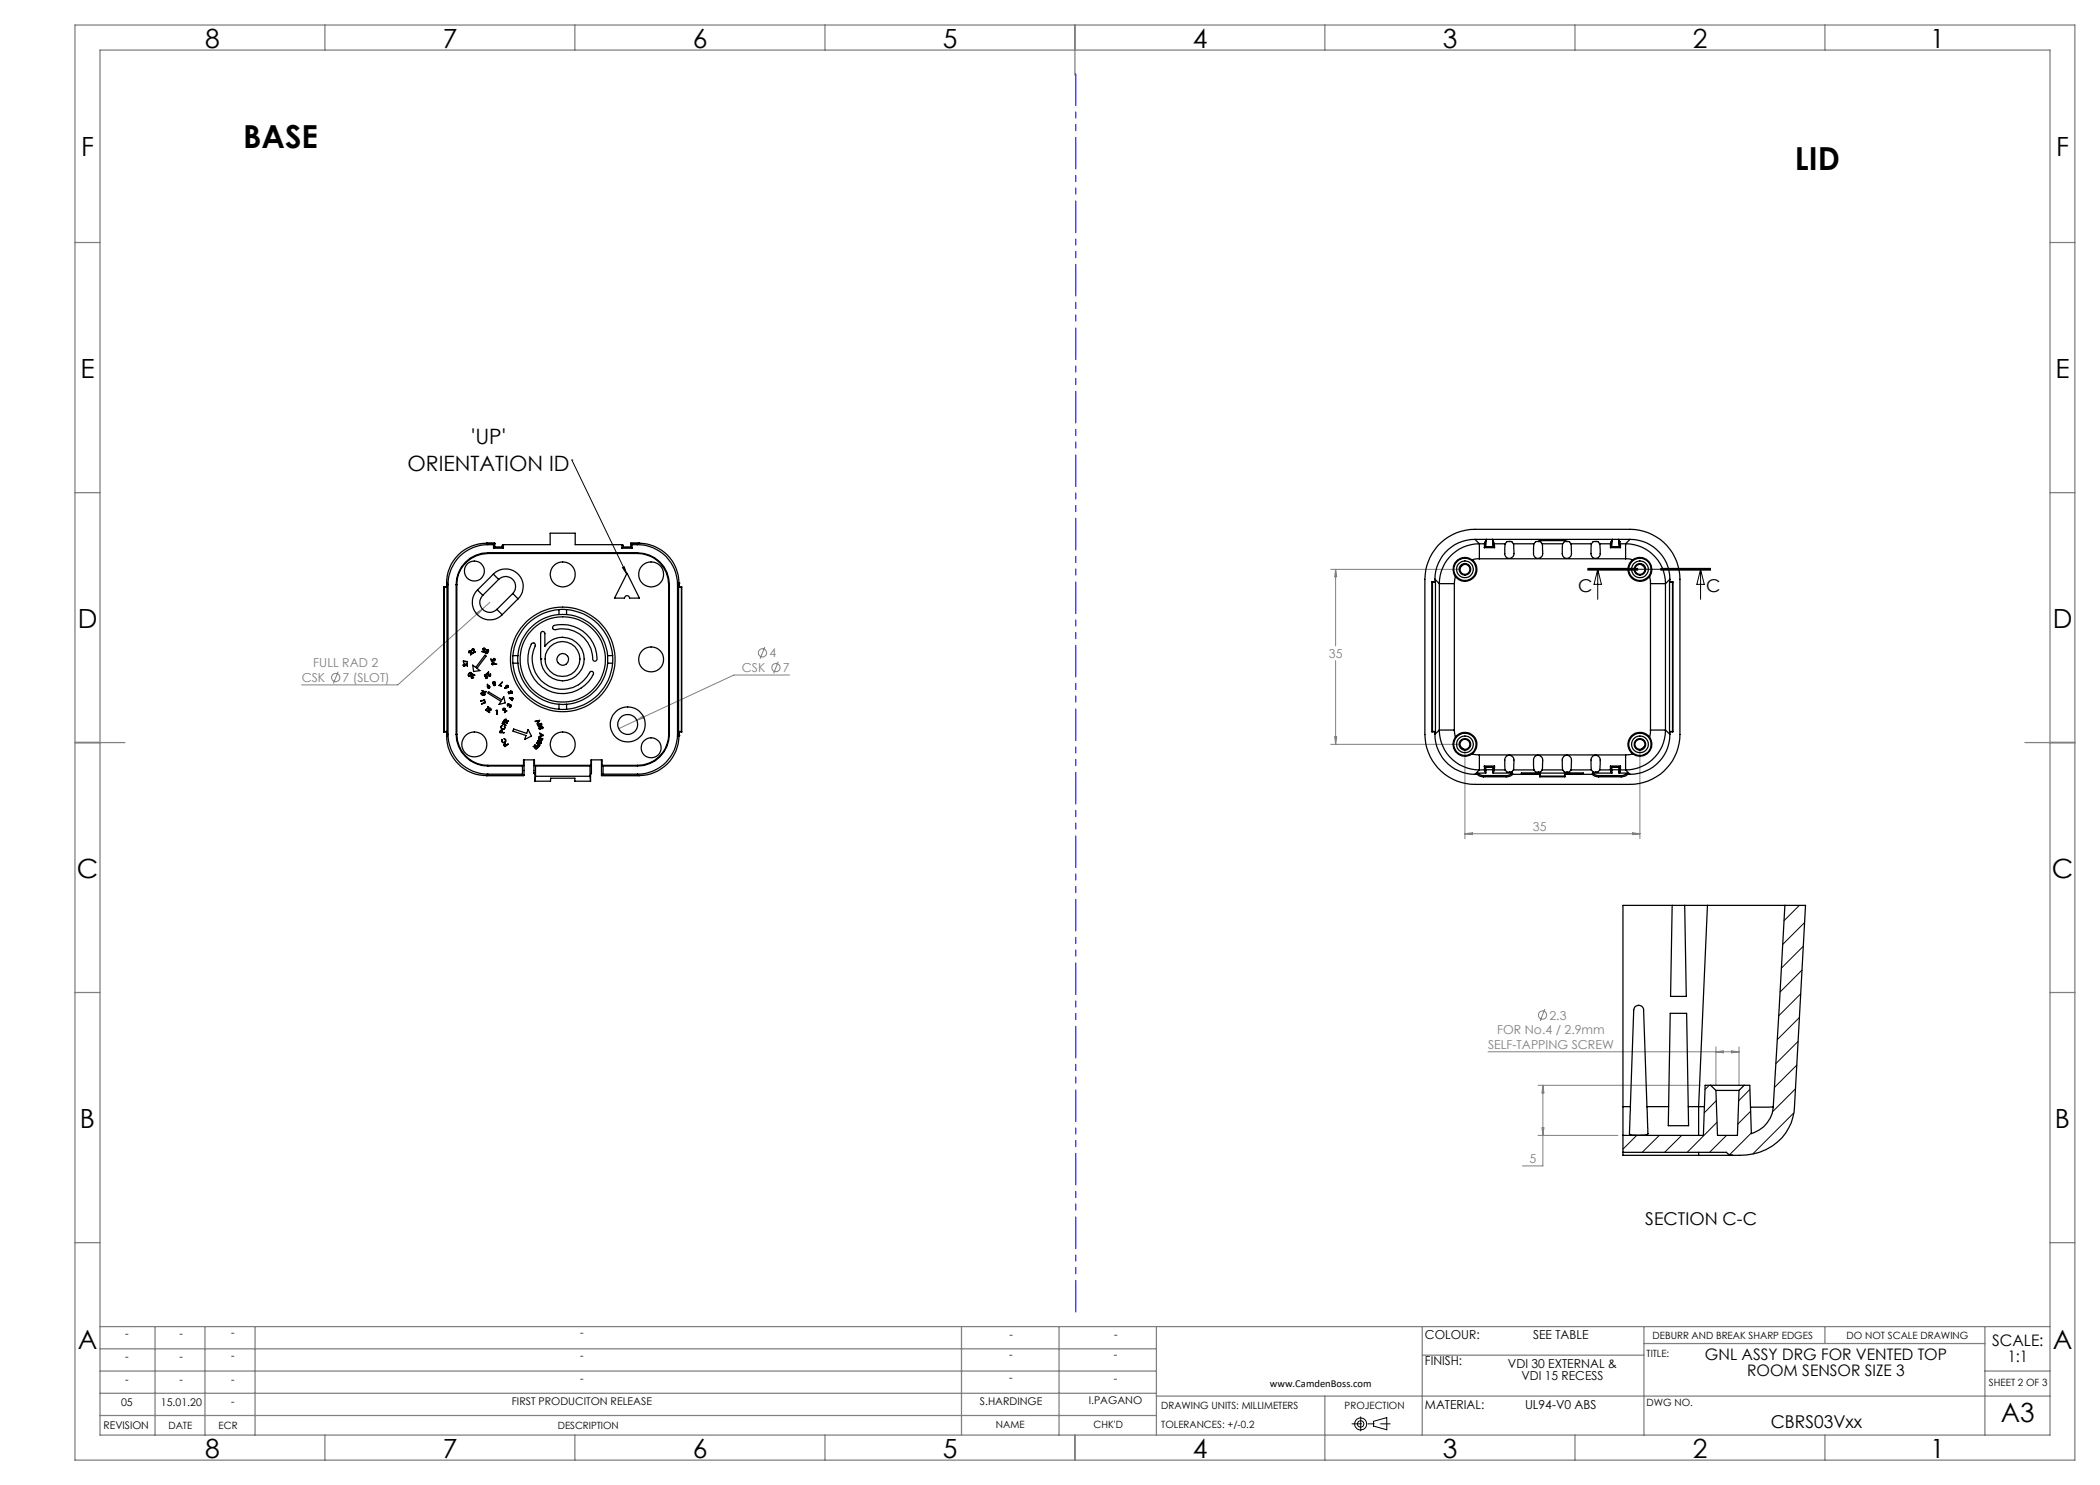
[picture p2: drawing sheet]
<svg xmlns="http://www.w3.org/2000/svg" width="420mm" height="297mm" viewBox="0 0 420 297" stroke-linecap="round" stroke-linejoin="round" font-family="sans-serif">
<g fill="none" stroke="#000" stroke-width=".2">
<path d="M114.4 92h.1M114.4 92l10.9 22.8M124.5 113.5l.3-.2 .5 1.5zM317.6 114h10zM317.6 113.9h10M317.6 113.7h10M319.5 113.9l.8 3h-1.5zM319.5 113.9v6M332.1 113.9h10M332.1 113.7h10M332.1 114h10M340.1 113.9v6"/>
<path d="M340.1 113.9l.8 3h-1.5zM359.9 181.1l-3.1 3M360.2 198.8l-4.5 4.4M360.4 194l-4.4 4.4M360.6 189.3l-4.3 4.3M360.9 184.5l-4.3 4.4M341.8 217.1l-.8 .8M350 217.9l-2.3 2.3M359.1 217.8l-4.6 4.6M359.4 213l-4.5 4.5M359.6 208.3l-4.4 4.4M359.9 203.5l-4.4 4.4"/>
<path d="M327.3 227.1l-2.7 2.7M331.9 227.1l-3.5 3.4M336.3 227.1l-3.4 3.4M343.3 220.1l-2.4 2.5M343.4 224.5l-6 6M345.3 227.1l-3.4 3.4M350.1 222.2l-2.5 2.6M350.3 226.6l-4.4 4.3M358.7 222.6l-8.1 8.1M274.7 284.3l2.7-.8v2.5l-2.7-.8z"/>
<circle cx="272.1" cy="284.8" r="1.19"/>
<circle cx="272.1" cy="284.8" r=".64"/>
</g>
<path d="M270.4 284.8h7.6" fill="none" stroke="#000" stroke-width=".2" stroke-dasharray="15.2 1.3 1.3 1.3" stroke-dashoffset="13.3"/>
<path d="M272.1 283.4v2.8" fill="none" stroke="#000" stroke-width=".2" stroke-dasharray="15.2 1.3 1.3 1.3"/>
<g fill="none" stroke="#808080" stroke-width=".25">
<path d="M15 5h400v287h-400zM20 10h390v277h-390zM65 5v5M115 5v5M165 5v5M215 5v10M265 5v5M315 5v5M365 5v5M15 48.5h5M410 48.5h5M15 98.5h5"/>
<path d="M410 98.5h5M15 148.5h10M405 148.5h10M15 198.5h5M410 198.5h5M15 248.5h5M410 248.5h5M20 274.2h211.3M20 265.3h390M20 278.7h211.3M20 269.8h211.3M31 265.3v21.7"/>
<path d="M41 265.3v21.7M51 265.3v21.7M192.3 265.3v21.7M211.8 265.3v21.7M231.3 265.3v21.7M231.3 279.2h178.7M265 279.2v12.8M284.4 271h44.4M284.4 265.3v21.7M328.8 265.3v21.7M328.8 268.7h68.2M365 265.3v3.4"/>
<path d="M397 274.2h13M397 265.3v21.7M20 283.1h211.3M65 287v5M115 287v5M165 287v5M215 287v5M315 287v5M365 287v5"/>
</g>
<path d="M215 5v5M15 148.5h5M410 148.5h5M215 287v5" fill="none" stroke="#808080" stroke-width=".35"/>
<g fill="none" stroke="#808080" stroke-width=".2">
<path d="M266.1 113.9h25.9M267.1 113.9v15.3M267.1 113.9l.2 1.5h-.4zM67.6 134.3l-.9 2.4M95.2 122.7l1.3-.9-1 1.1zM96.5 121.8l-16.9 15.2h-19.3M98 120.5l-1.5 1.3M153 129.4l-1 2.4M155.6 132.3l-.9 2.4M157.9 135h-11.1l-19.4 9M267.1 132.1v16.8M127.4 144l-3.6 1.7"/>
<path d="M127.4 144l1.2-.8 .2 .4zM266.1 148.9h25.9M266.9 147.4h.4l-.2 1.5zM293 149.9v17.8M328 149.9v17.8M293 166.8h35M293 166.8l1.5-.3v.4zM326.5 166.5l1.5 .3-1.5 .1zM297.6 210.4h50.2M307.6 217.1h32.4M308.6 217.1v16.1h-4.1M308.6 217.1l.2 1.5h-.4z"/>
<path d="M309 201.8l-1 2.4M343.2 209.4v7.7M343.2 210.4l1.5-.2v.4zM346.3 210.2l1.5 .2-1.5 .2zM347.8 209.4v7.7M307.6 227.1h16M308.4 225.6h.4l-.2 1.5z"/>
<circle cx="67.2" cy="135.5" r=".83"/>
<circle cx="152.5" cy="130.6" r=".82"/>
<circle cx="155.2" cy="133.5" r=".83"/>
<circle cx="308.5" cy="203" r=".83"/>
</g>
<path d="M342.1 113.9h-24.5" fill="none" stroke="#000" stroke-width=".2" stroke-dasharray="6.3 1.3 1.3 1.3" stroke-dashoffset="1.1"/>
<path d="M215.2 14.7v247.7" fill="none" stroke="#00f" stroke-width=".2" stroke-dasharray="6.3 1.3 1.3 1.3 1.3 1.3"/>
<path d="M124.5 113.5l.3-.2 .5 1.5z" fill="#000"/>
<g fill="none" stroke="#000" stroke-width=".25">
<path d="M88.8 117.4v.1M88.8 117.4v29M88.8 117.4h.5M88.8 117.5v28.8M88.8 117.5h.6M89.3 116.6h.1M89.3 116.6v.8M89.3 116.6l.3 .3M89.3 117.4l.1 .1M89.4 117.5v28.8M89.6 116.9v30M91.2 116.9h.2"/>
<path d="M91.2 116.9v30M91.4 116.9v30M95.5 118a3.5 3.5 0 0 0 0 4.9 3.5 3.5 0 0 0 4.9 0M95.5 118l1.1 1.1M96.6 119.1a2 2 0 0 0 0 2.8 2 2 0 0 0 2.8 0M97.3 108.7a7.9 7.9 0 0 0-8 7.9M97.3 108.7h.1M97.3 108.7h1.7M97.3 108.7l.3 .2M97.6 110.7a6.2 6.2 0 0 0-6.2 6.2M97.6 110.6a6.4 6.4 0 0 0-6.4 6.3M97.6 108.9a7.9 7.9 0 0 0-8 8"/>
<path d="M97.6 110.6v.1M97.6 110.7h29.9M97.6 110.6h29.9M97.6 108.9h1.1M98.7 114.8a3.5 3.5 0 0 1 4.9 0 3.5 3.5 0 0 1 0 5M98.7 114.8l-3.2 3.2M98.7 114.8l1 1.1M98.7 109.6h2M98.7 108.9v.7M99 108.7v.7M99 108.7l-.3 .2M99 109.4h1.4"/>
<path d="M99 109.4l-.3 .2M99.7 115.9a2 2 0 0 1 2.9 0 2 2 0 0 1 0 2.8M99.7 115.9l-3.1 3.2M100.4 109.4l.3 .2M100.7 108.9l-.3 .1v.4M100.7 108.9v.7M100.7 108.9h9.3v-2.3h5v2.3h9.4M102.6 118.7l1 1.1M102.6 118.7l-3.2 3.2M103.6 119.8l-3.2 3.1M124.4 108.9l.2 .1v.4M124.4 108.9v.7"/>
<path d="M124.4 109.6h2M124.6 109.4l-.2 .2M124.6 109.4h1.6M125.4 114.6l2.5 5h-2a.51 .51 0 0 0-.5-.5 .51 .51 0 0 0-.5 .5h-2zM126.2 108.7v.7M126.2 108.7h1.6M126.2 109.4l.2 .2M126.2 108.7l.2 .2M126.4 108.9h1.1M126.4 108.9v.7M127.5 110.7a6.2 6.2 0 0 1 6.2 6.2M127.5 110.6a6.4 6.4 0 0 1 6.4 6.3"/>
<path d="M127.5 108.9a8 8 0 0 1 8 8M127.5 110.6v.1M127.8 108.7a7.9 7.9 0 0 1 8 7.9M127.8 108.7h.1M127.8 108.7l-.3 .2M133.7 116.9h.2M133.7 116.9v30M133.9 116.9v30M135.5 116.9v30M135.7 117.5v28.8M135.7 117.5h.6M135.8 116.6h.1"/>
<path d="M135.8 116.6v.8M135.8 116.6l-.3 .3M135.8 117.4l-.1 .1M135.8 117.4h.5M136.3 117.5v28.8M136.3 117.4v.1M136.3 117.4v29M286.4 116.4h.6M286.4 116.4v30M286.4 116.4h.1M286.5 116.4h.6M286.5 116.4v29.9"/>
<path d="M287 115.8v.6M287 116.4h.1M287 115.8l.9 .9M287.1 116.4v29.9M287.6 109.1a10.2 10.2 0 0 1 7.4-3.2h31a10 10 0 0 1 10 9.9v31.1a10 10 0 0 1-10 10h-31a10 10 0 0 1-10-10v-31.1a10.5 10.5 0 0 1 2.6-6.7zM287.9 116.7h3M287.9 116.7v29.3M290.9 116.7v29.3M291.1 115.3l-.2 1.4M292.6 112.9a1 1 0 0 1 1.4 .8 1 1 0 0 1-1.1 1.1 1 1 0 0 1-.8-1.3M292.6 112.9l-.5 .6M294.4 112a2.39 2.39 0 0 0-3.1 .2 2.39 2.39 0 0 0-.2 3.1"/>
<path d="M294.4 112a2.39 2.39 0 0 1 .3 3.6 2.39 2.39 0 0 1-3.6-.3M295 107.9a8 8 0 0 0-8 7.9M295 107.9h31M295 107.9l.9 .9M295.9 108.8a8 8 0 0 0-8 7.9M295.9 108.8v3M295.9 111.8l-1.5 .2M295.9 108.8h1M295.9 111.8h29.2M296.9 109.5h2M296.9 108.8v.7M297.1 108.3h.1"/>
<path d="M297.1 108.3l-.2 .5M297.1 108.3v1.1M297.1 109.4h1.6M297.1 109.4l-.2 .1M297.1 109.3h1.6M297.3 107.9l-.2 1.4v-1zM298.5 107.9l.2 .4v1zM298.7 108.3h.1M298.7 108.3l.2 .5M298.7 108.3v1.1M298.7 109.4l.2 .1M298.9 108.8v.7"/>
<path d="M298.9 108.8h2.1M301 108.8v1.5a1 1 0 0 0 .9 1.4 1 1 0 0 0 .9-1.4l-.1-1.5M301.9 108.3h.5l.3 .5M301.9 108.3h.1M301.9 108.3h-.5l-.4 .5M302.7 108.8h4.1M306.8 108.8l-.1 1.5a1 1 0 0 0 .9 1.4 1 1 0 0 0 .9-1.4l-.1-1.5M307.6 108.3h.5l.3 .5M307.6 108.3h.1M307.6 108.3h-.5l-.3 .5M307.9 108.1h5.2zM308.4 108.8h4.1"/>
<path d="M312.5 108.8v1.5a1 1 0 0 0 .9 1.4 1 1 0 0 0 .9-1.4l-.1-1.5M313.4 108.3h.5l.3 .5M313.4 108.3h.1M313.4 108.3h-.5l-.4 .5M314.2 108.8h4.1M318.3 108.8l-.1 1.5a1 1 0 0 0 .9 1.4 1 1 0 0 0 .9-1.4l-.1-1.5M319.1 108.3h.5l.3 .5M319.1 108.3h.1M319.1 108.3h-.5l-.3 .5M319.9 108.8h2.2M322.1 109.5h2M322.1 108.8v.7"/>
<path d="M322.3 108.3h.1M322.3 108.3l-.2 .5M322.3 109.4h1.6M322.3 108.3v1.1M322.3 109.4l-.2 .1M322.3 109.3h1.6l-.2-1.4 .2 .4v1.1M322.5 107.9l-.2 1.4v-1zM323.9 108.3h.1M323.9 108.3l.2 .5M323.9 109.4l.2 .1M324.1 108.8v.7M324.1 108.8h1"/>
<path d="M325.1 108.8a8 8 0 0 1 8 7.9M325.1 111.8l1.4 .2M325.1 108.8v3M326 107.9a8 8 0 0 1 8 7.9M326 107.9l-.9 .9M326.5 112a2.41 2.41 0 0 1 3.2 .2 2.41 2.41 0 0 1 .2 3.1M326.5 112a2.4 2.4 0 0 0-.2 3.6 2.4 2.4 0 0 0 3.6-.3M328.4 112.9a1.01 1.01 0 0 0-1.4 .8 1.01 1.01 0 0 0 1.1 1.2 1.01 1.01 0 0 0 .8-1.4M328.4 112.9l.5 .6M329.9 115.3l.2 1.4M330.1 116.7h3M330.1 116.7v29.3"/>
<path d="M333.1 116.7v29.3M333.9 116.4h.6M333.9 116.4v29.9M334 115.8v.6M334 116.4h.6M334 115.8l-.9 .9M334 116.4h-.1M334.5 116.4v29.9M334.6 116.4v30M334.6 116.4h-.1M92.7 132.2l.8 .1h-.8v.1zM92.7 132.9l.2-.1 .5 .3v-.4l.1 .5-.5-.3a.18 .18 0 0 0-.3 .1 .18 .18 0 0 0 .2 .2l-.3-.1z"/>
<path d="M93.8 134.7l.3-.2 .2 .3-.1 .2-.4 .2-.2-.2zM93.8 130.2h.4v.6l.3-.1-.4 .3 .1-.6a.17 .17 0 0 0-.3-.1 .17 .17 0 0 0 0 .2zM93.9 134.7l.3-.1a.39 .39 0 0 1-.4 .5zM94.4 129.8a.28 .28 0 0 1 .4 0 .28 .28 0 0 1 0 .4l-.1 .3 .4-.1-.5 .2 .2-.7a.22 .22 0 0 0-.3 0 .22 .22 0 0 0-.1 .2zM94.5 134.8l.5 .2-.6 .3a.18 .18 0 0 0 0 .3 .18 .18 0 0 0 .3-.1 .22 .22 0 0 1-.4 .1 .22 .22 0 0 1 .1-.4l.4-.2zM94.5 133l.6 .5 1.8-2.4a.15 .15 0 0 1 .3 0 .15 .15 0 0 1 0 .2l-1.8 2.4 .6 .4-1.3 .2zM96.2 138.6l.2-.1 .5 .1v.4a.52 .52 0 0 1-.7-.3zM96.3 138.6l.6 .1v.2a.4 .4 0 0 1-.6-.2zM96.4 138.1l.8 .3-.1 .1zM96.7 129.6a.25 .25 0 0 1 .3 .1 .25 .25 0 0 1-.1 .4l-.3 .2 .3 .2-.5-.2 .6-.4a.22 .22 0 0 0-.2-.2 .22 .22 0 0 0-.2 .1zM96.9 135l.3-.1 .1 .1a.19 .19 0 0 0-.3 0 .19 .19 0 0 0 .1 .3 .19 .19 0 0 0 .2-.1l.2 .4-.3 .1 .2-.2-.1-.2a.27 .27 0 0 1-.3 0 .27 .27 0 0 1-.1-.3zM97.3 130a.22 .22 0 0 1 .4 0 .22 .22 0 0 1-.2 .3 .24 .24 0 0 1-.2 .4 .24 .24 0 0 1-.2-.4v.1a.2 .2 0 0 0 .1 .2 .2 .2 0 0 0 .3 0l-.1-.3 .2-.2z"/>
<path d="M97.3 134.7l.4-.3v.6a.21 .21 0 0 0 .3 .1 .21 .21 0 0 0 .1-.3 .26 .26 0 0 1 0 .3 .26 .26 0 0 1-.4 .1 .26 .26 0 0 1-.1-.4v-.3zM97.5 136.9l.1 .4a.24 .24 0 0 1 .4 0 .24 .24 0 0 1-.2 .4 .24 .24 0 0 1-.3-.3zM97.6 138.5l.2-.1 2.6 1.6 .4-.7 .2 1.3-1.2 .3 .4-.6-2.6-1.6zM98.2 131.8l.5 .3a.18 .18 0 0 0 .3-.2 .17 .17 0 0 0-.3-.1 .24 .24 0 0 1 .3 .1 .24 .24 0 0 1-.1 .3 .24 .24 0 0 1-.3-.1l-.3-.1v.3zM98.5 132.4l.7 .4-.7 .2-.1-.1 .1-.1zM98.6 132.5l.3 .2h-.3zM98.6 136.4h.4v.3a.21 .21 0 0 1 .1 .3 .21 .21 0 0 1-.3 .1l-.1-.3-.2-.3zM99.2 132.8h.1M99.4 121.9l1 1M100.4 136.4l-.5 .7 .4 .1-.5-.1zM101.2 137.1a.24 .24 0 0 1 .4 0 .24 .24 0 0 1-.1 .4l-.5 .2 .3-.2-.1-.2zM101.6 138.4l.2 .3 .2-.1a.26 .26 0 0 1 .1-.3 .26 .26 0 0 1 .3 0 .26 .26 0 0 1 0 .4l-.1-.1a.2 .2 0 0 0 0-.3 .2 .2 0 0 0-.3 .1 .2 .2 0 0 0 .1 .3h-.4z"/>
<path d="M101.9 139.6h.1M101.9 139.6l.5 .1v-.1l.3 .2-.2-.1-.1 .4zM102.1 139.7h.3v.3zM102.6 132.6a10 10 0 0 0 9.2 9.2M102.6 131.1v1.5M102.6 131.1h1M102.6 132.6h1M103.6 132.6a8.9 8.9 0 0 0 8.2 8.3M103.6 131.1v1.5M106.3 128.7a.42 .42 0 0 1 .6-.1 .42 .42 0 0 1 .1 .6 6.1 6.1 0 0 0 3 8.1 6.1 6.1 0 0 0 8.1-3h.4l.2 .4a6.9 6.9 0 0 1-9.2 3.3 6.9 6.9 0 0 1-3.2-9.3zM108.2 131.8h.1M108.2 126.4l.3-.1 .4 .2 .1 2.8a4.4 4.4 0 0 1 7 0 4.4 4.4 0 0 1-2.3 6.7 4.4 4.4 0 0 1-5.6-4.3v-5z"/>
<path d="M110.7 125.2a6.8 6.8 0 0 1 8.7 6.8 .52 .52 0 0 1-.7 .1 .52 .52 0 0 1-.2-.7 6.1 6.1 0 0 0-7.6-5.5 .42 .42 0 0 1-.4-.2 .42 .42 0 0 1 .2-.5zM111.8 122.9a9 9 0 0 0-8.2 8.2M111.8 122.9h1.5M111.8 121.9h1.5M111.8 121.9a10 10 0 0 0-9.2 9.2M111.8 121.9v1M113.3 122.9a9.1 9.1 0 0 1 8.2 8.2M113.3 121.9a10 10 0 0 1 9.2 9.2M113.3 121.9v1M121.5 132.6a9 9 0 0 1-8.2 8.3M121.5 131.1v1.5M121.5 131.1h1"/>
<path d="M121.5 132.6h1M122.5 132.6a10 10 0 0 1-9.2 9.2M122.5 131.1v1.5M88.8 146.4h.5M88.8 146.3h.6M88.8 146.3v.1M89.3 147.1a7.9 7.9 0 0 0 8 8M89.3 147.1h.1M89.4 146.3l-.1 .8M89.6 146.9a7.9 7.9 0 0 0 8 7.9M89.6 146.9l-.3 .2M91.2 146.9a6.4 6.4 0 0 0 6.4 6.3"/>
<path d="M91.2 146.9h.2M91.4 146.9a6.2 6.2 0 0 0 6.2 6.2M96.2 140.2l.7-.2-.1-.1 .1 .2zM96.3 140.8l.7-.3-.1-.1 .2 .1zM97.3 155.1h.1M97.3 155.1h7.5M97.5 141.4l.3 .1-.6 .6 .4-.6zM97.6 153.1v.1M97.6 153.1h7.1M97.6 153.2h6.9M97.6 154.8h6.9M97.6 154.8l-.3 .3"/>
<path d="M97.8 141.7a.24 .24 0 0 1 .4 0 .24 .24 0 0 1-.1 .4l-.5 .1 .3 .3-.5-.3 .6-.1a.18 .18 0 0 0 .1-.3 .18 .18 0 0 0-.3 0zM99.3 142.1h.1v.7zM100.1 146.2h.3v.3h-.3zM100.1 146.1l.2-.1 .1 .4 .4 .2-.8-.1zM100.3 145.2l.2-.1a.36 .36 0 0 0-.1 .6 .36 .36 0 0 0 .5-.3v-.2a.41 .41 0 0 1-.1 .6 .41 .41 0 0 1-.6-.1 .41 .41 0 0 1 .1-.5zM100.4 147.9a.39 .39 0 0 0 .2 .6 .39 .39 0 0 0 .5-.4l-.3-.3a.42 .42 0 0 1 .3 .5 .42 .42 0 0 1-.6 .2 .42 .42 0 0 1-.1-.6zM100.4 146.4v.1M100.6 144.4l-.1 .3 .3 .1 .2-.2-.2 .2 .3 .3-.7-.4zM100.7 141.7h.3v.6l.4-.1-.5 .3 .1-.6a.18 .18 0 0 0-.2-.2 .18 .18 0 0 0-.1 .3h-.1zM100.9 148.9l.1-.1 .2 .3-.2 .1zM100.9 148.8h.2l.2 .2 .3-.1-.6 .4-.2-.3zM100.9 144a.23 .23 0 0 1 .3-.2 .23 .23 0 0 1 0 .4h.5l-.6 .1 .3 .3-.6-.5z"/>
<path d="M101 144h.2l-.1 .3-.2-.2zM101.5 140.8h.2l.2 .1a.26 .26 0 0 1 .4 .3 .27 .27 0 0 1-.5 .2h.1a.19 .19 0 0 0 .3-.2 .19 .19 0 0 0-.1-.2 .19 .19 0 0 0-.3 .1l-.1-.3-.2 .4zM102.7 145.8l2.6 .9 .3-.8 .7 1.3-1.3 .7 .2-.8-2.6-.9zM104.5 153.2v1.6M104.5 154.8l.3 .3M104.7 153.1l-.2 .1M104.7 153.1v-1.1h2.2v1.1M104.8 152v3.1M106.7 149.3h.5l-.2-.3 .6 .5a.26 .26 0 0 1-.4 .3 .26 .26 0 0 1-.1-.4zM106.8 152v2.6l.2 .2v1.4M106.9 153.1h11.3M106.9 153.1l.2 .1"/>
<path d="M107 156.2h3.1v-.6h4.9v.6h3.1M107 144.2l.9-.1-.4 .7 .1-.3-.2-.3zM107.1 153.2h10.9M107.1 155.3h10.9M107.1 153.2v2.1M107.1 155.3l-.1 .9M107.2 149.4l.3 .1-.3 .2-.1-.1zM107.4 148.6l.6 .4-.3 .4 .2-.4-.2-.1-.3 .2 .2-.3zM107.5 144.2h.3l-.2 .3zM107.5 148.2l.3-.1-.2 .2 .2 .1a.23 .23 0 0 1 .4-.1 .23 .23 0 0 1 0 .4h-.2l.2-.2-.2-.1a.29 .29 0 0 1-.3 .1 .29 .29 0 0 1-.2-.2zM107.5 145l.8-.3 .1 .3-.3 .1a.24 .24 0 0 1-.2 .2 .24 .24 0 0 1-.3-.1zM107.6 145l.3-.1a.19 .19 0 0 1 .1 .2 .19 .19 0 0 1-.2 .1z"/>
<path d="M107.8 147.5l.7 .2-.1 .3h-.6zM107.8 147.6l.4 .1a.18 .18 0 0 1-.2 .2 .18 .18 0 0 1-.2-.1zM107.9 145.4v.3l.1 .1 .2-.1a.21 .21 0 0 1 .2-.3 .21 .21 0 0 1 .1 .3v-.2l-.2-.1-.1 .4a.22 .22 0 0 1-.3 0 .22 .22 0 0 1-.1-.2zM107.9 146.6l.8 .5-.9 .3 .3-.2 .1-.3zM108 144.8h.2l.1 .2h-.2zM108.2 147.7l.2 .1v.2h-.2zM108.2 146.9l.3 .2-.3 .1zM111.8 140.9h1.5M111.8 141.8h1.5M111.8 140.9v.9M113.3 140.9v.9M118 153.2v2.1"/>
<path d="M118 155.3l.1 .9M118.2 153.1l-.2 .1M118.2 153.1v-1.1h2.2v1.1M118.3 152v2.7l-.2 .1v1.4M120.3 152v3.1M120.3 155.1h7.5M120.4 153.1h7.1M120.4 153.1l.2 .1M120.6 153.2h6.9M120.6 154.8h6.9M120.6 153.2v1.6M120.6 154.8l-.3 .3"/>
<path d="M127.5 153.1v.1M127.5 154.8l.3 .3M127.8 155.1h.1M133.7 146.9a6.2 6.2 0 0 1-6.2 6.2M133.7 146.9h.2M133.9 146.9a6.4 6.4 0 0 1-6.4 6.3M135.5 146.9a7.9 7.9 0 0 1-8 7.9M135.5 146.9l.3 .2M135.7 146.3l.1 .8M135.7 146.3h.6M135.8 147.1a7.9 7.9 0 0 1-8 8M135.8 147.1h.1"/>
<path d="M135.8 146.4h.5M136.3 146.3v.1M286.4 146.4h.6M286.5 146.3h.6M286.5 146.3l-.1 .1M287 146.9a8 8 0 0 0 8 8M287 146.4v.5M287.1 146.3l-.1 .1M287.9 146a8 8 0 0 0 8 8M287.9 146h3M287.9 146l-.9 .9M290.9 146l.2 1.4"/>
<path d="M291.1 147.4a2.39 2.39 0 0 0 .2 3.2 2.39 2.39 0 0 0 3.1 .2M291.1 147.4a2.39 2.39 0 0 1 3.6-.2 2.39 2.39 0 0 1-.3 3.6M292.1 149.2a.99 .99 0 0 1 .8-1.3 .99 .99 0 0 1 1.1 1.1 .99 .99 0 0 1-1.4 .8M292.1 149.2l.5 .6M294.4 150.8l1.5 .2M295 154.9h.4M295.4 154.9a1.69 1.69 0 0 0 1.3 .5M295.5 154.6l-.1 .3M295.5 154.6l.7 .4 .5 .1M295.5 154.6h1.6M295.9 151v3M295.9 154h1"/>
<path d="M295.9 154l-.9 .9M295.9 151h29.2M296.7 155.1h4.5M296.7 155.4h4.5M296.7 155.1v.3M296.9 153.2v.8M296.9 153.2h2M296.9 153.2l.2 .2M296.9 154l.2 .4M297.1 154.4h.1M297.1 153.4h1.6M297.1 153.4v1"/>
<path d="M297.1 153.9v-.5v1.2M297.1 153.9h1.5l.1-.5-.1 1.2M297.1 153.9v.7M298.6 154.6h3.9M298.7 154.4h.1M298.7 154.5l-.1 .1M298.7 153.4v1M298.9 154h2.1M298.9 154l-.2 .4M298.9 153.2v.8M298.9 153.2l-.2 .2M301 154l.4 .4h.5"/>
<path d="M301 154v-1.5a1 1 0 0 1 .9-1.4 1 1 0 0 1 .9 1.4l-.1 1.5M301.2 155.1v.3M301.9 154.4h.1M302.5 154.6l.1 .3M302.5 154.6l-.8 .4-.5 .1M302.6 154.9l-.7 .4-.7 .1M302.6 154.9h5.4M302.7 154l-.3 .4h-.5M302.7 154h4.1M306.8 154l.3 .4h.5M306.8 154l-.1-1.5a1 1 0 0 1 .9-1.4 1 1 0 0 1 .9 1.4l-.1 1.5M307.6 154.4h.1"/>
<path d="M308 155.4h5M308 154.9v.5M308 154.7l-3.7-.1h12.4l-3.8 .1M308 154.7v.2M308 154.7v.5M308 155.2v.2M308 155.2h4.9M308.4 154l-.3 .4h-.5M308.4 154h4.1M312.5 154l.4 .4h.5M312.5 154v-1.5a1 1 0 0 1 .9-1.4 1 1 0 0 1 .9 1.4l-.1 1.5M312.9 155.2l.1 .2"/>
<path d="M312.9 154.7v.5M312.9 154.7l.1 .2M313 154.9h5.4M313 154.9v.5M313.4 154.4h.1M314.2 154l-.3 .4h-.5M314.2 154h4.1M318.3 154l.3 .4h.5M318.3 154l-.1-1.5a1 1 0 0 1 .9-1.4 1 1 0 0 1 .9 1.4l-.1 1.5M318.4 154.9a1.69 1.69 0 0 0 1.3 .5M318.5 154.6l-.1 .3M318.5 154.6l.7 .4 .5 .1"/>
<path d="M318.5 154.6h3.9M319.1 154.4h.1M319.7 155.1h4.5M319.7 155.4h4.5M319.7 155.1v.3M319.9 154l-.3 .4h-.5M319.9 154h2.2M322.1 153.2v.8M322.1 153.2h2M322.1 153.2l.2 .2M322.1 154l.2 .4M322.3 154.4h.1"/>
<path d="M322.3 153.4h1.6M322.3 153.4v1M322.4 153.9l-.1-.5 .1 1.2M322.4 153.9h1.4M322.4 153.9v.7M323.8 154.6h1.7M323.8 153.9v.7M323.9 154.4h.1M323.9 153.4l-.1 1.2M323.9 153.4l-.1 .5M324.1 154h1M324.1 154l-.2 .4"/>
<path d="M324.1 153.2v.8M324.1 153.2l-.2 .2M324.2 155.1v.3M325.1 151v3M325.1 154l.9 .9M325.5 154.6l.1 .3M325.5 154.6l-.8 .4-.5 .1M325.6 154.9l-.7 .4-.7 .1M325.6 154.9h.4M326.5 150.8l-1.4 .2M328.9 149.2a1 1 0 0 0-.8-1.3 1 1 0 0 0-1.1 1.1 1 1 0 0 0 1.4 .8M328.9 149.2l-.5 .6"/>
<path d="M329.9 147.4a2.41 2.41 0 0 1-.2 3.1 2.41 2.41 0 0 1-3.2 .3M329.9 147.4a2.4 2.4 0 0 0-3.6-.2 2.4 2.4 0 0 0 .2 3.6M330.1 146l-.2 1.4M330.1 146h3M333.1 146a8 8 0 0 1-8 8M333.1 146l.9 .9M333.9 146.3h.6M333.9 146.3l.1 .1M334 146.9a8 8 0 0 1-8 8M334 146.4v.5M334 146.4h.6M334.5 146.3l.1 .1"/>
<path d="M334.4 181.1l-.3 18.2h3.2l-.4-18.2M341.5 181.1h15.5M341.5 181.1h-16.9v40.2M341.5 181.1l-1.8 40.2M357 181.1l-2.4 40.3M357 181.1h4.1l-2.2 40.5a10.1 10.1 0 0 1-9.6 9.4l-2.8 .1M327.7 201.1a.96 .96 0 0 0-1 .9l-.6 19.3M327.7 201.1h.1M327.8 201.1a.9 .9 0 0 1 .9 .9l.7 19.3M334 202.7h3.3l.4 22.4h-4zM342.1 217.1h6.7M342.1 217.1h-1.1l-.3 10h-16.1"/>
<path d="M342.1 217.1l1.1 1M343.2 218.1h4.6M343.2 218.1l.3 9h4l.3-9M348.8 217.1h1.2l.3 9.6a6.1 6.1 0 0 0 4.3-5.3M348.8 217.1l-1 1M324.6 230.5h20.7l.2 .2 1 .4M324.6 230.5v.6h15.1M324.6 221.3v5.8M324.6 227.1v3.4M324.6 221.3h1.5M326.1 221.3l-.2 4.9a.64 .64 0 0 0 .2 .8h2.1a1.26 1.26 0 0 0 1.4-.3l-.2-5.4M329.4 221.3h4.3"/>
<path d="M337.6 221.3h2.1M339.7 221.3v5.8M339.7 231.1h6.8M339.7 230.5v.6M339.7 221.3h1.2M354.6 221.4h-4.5"/>
<circle cx="94.9" cy="114.2" r="2"/>
<circle cx="112.6" cy="114.9" r="2.5"/>
<circle cx="130.2" cy="114.9" r="2.5"/>
<circle cx="293" cy="113.9" r="1.16"/>
<circle cx="293" cy="113.9" r="1.67"/>
<circle cx="293" cy="113.9" r="2.23"/>
<circle cx="328" cy="113.9" r="1.67"/>
<circle cx="328" cy="113.9" r="1.15"/>
<circle cx="328" cy="113.9" r="2.23"/>
<circle cx="97.7" cy="137.4" r=".16"/>
<circle cx="98.8" cy="136.6" r=".18"/>
<circle cx="98.9" cy="136.9" r=".14"/>
<circle cx="101.4" cy="137.3" r=".17"/>
<circle cx="112.5" cy="131.8" r="3.5"/>
<circle cx="112.5" cy="131.9" r="8.5"/>
<circle cx="112.5" cy="131.9" r="10.5"/>
<circle cx="112.6" cy="131.9" r="1.18"/>
<circle cx="130.2" cy="131.9" r="2.5"/>
<circle cx="94.9" cy="148.9" r="2.5"/>
<circle cx="112.6" cy="148.9" r="2.5"/>
<circle cx="125.5" cy="144.9" r="3.5"/>
<circle cx="125.5" cy="144.9" r="1.98"/>
<circle cx="130.2" cy="149.6" r="2"/>
<circle cx="293" cy="148.9" r="1.16"/>
<circle cx="293" cy="148.9" r="1.67"/>
<circle cx="293" cy="148.9" r="2.23"/>
<circle cx="328" cy="148.9" r="1.67"/>
<circle cx="328" cy="148.9" r="1.15"/>
<circle cx="328" cy="148.9" r="2.23"/>
</g>
<g font-size="6.3">
<text x="48.6" y="29.6">BASE</text>
<text x="359" y="34">LID</text>
</g>
<g font-size="5.3">
<text x="41" y="9.5">8</text>
<text x="88.5" y="9.5">7</text>
<text x="138.5" y="9.5">6</text>
<text x="188.5" y="9.5">5</text>
<text x="238.5" y="9.5">4</text>
<text x="288.5" y="9.5">3</text>
<text x="338.5" y="9.5">2</text>
<text x="386" y="9.5">1</text>
<text x="16.2" y="31.3">F</text>
<text x="411.2" y="31.3">F</text>
<text x="16.1" y="75.5">E</text>
<text x="411.1" y="75.5">E</text>
<text x="15.5" y="125.5">D</text>
<text x="410.5" y="125.5">D</text>
<text x="15.4" y="175.5">C</text>
<text x="410.4" y="175.5">C</text>
<text x="16" y="225.5">B</text>
<text x="411" y="225.5">B</text>
<text x="15.5" y="269.8">A</text>
<text x="410.5" y="269.8">A</text>
<text x="400.2" y="284.5">A3</text>
<text x="41" y="291.5">8</text>
<text x="88.5" y="291.5">7</text>
<text x="138.5" y="291.5">6</text>
<text x="188.5" y="291.5">5</text>
<text x="238.5" y="291.5">4</text>
<text x="288.5" y="291.5">3</text>
<text x="338.5" y="291.5">2</text>
<text x="386" y="291.5">1</text>
</g>
<g font-size="4.2">
<text x="94.2" y="88.9">'UP'</text>
<text x="81.5" y="94.1">ORIENTATION ID</text>
</g>
<g font-size="3.5">
<text x="315.6" y="118.4">C</text>
<text x="341.3" y="118.4">C</text>
<text x="329.1" y="244.9">SECTION C-C</text>
<text x="354.2" y="285.6">CBRS03Vxx</text>
</g>
<g font-size="3.2">
<text x="398.4" y="269.3">SCALE:</text>
<text x="341" y="272">GNL ASSY DRG FOR VENTED TOP</text>
<text x="349.4" y="275.2">ROOM SENSOR SIZE 3</text>
<text x="401.5" y="272.5">1:1</text>
</g>
<g font-size="2.5" fill="#808080">
<text x="153.9" y="131.5">4</text>
<text x="265.8" y="131.6">35</text>
<text x="60.3" y="136.4">CSK</text>
<text x="62.7" y="133.5">FULL RAD 2</text>
<text x="68.5" y="136.4">7 (SLOT)</text>
<text x="148.4" y="134.4">CSK</text>
<text x="156.6" y="134.4">7</text>
<text x="306.6" y="166.2">35</text>
<text x="309.9" y="203.9">2.3</text>
<text x="297.6" y="209.8">SELF-TAPPING SCREW</text>
<text x="299.4" y="206.9">FOR No.4 / 2.9mm</text>
<text x="305.9" y="232.6">5</text>
</g>
<g font-size="2.5">
<text x="285" y="267.8">COLOUR:</text>
<text x="306.6" y="267.8">SEE TABLE</text>
<text x="285" y="273">FINISH:</text>
<text x="301.6" y="273.6">VDI 30 EXTERNAL &amp;</text>
<text x="285" y="281.7">MATERIAL:</text>
<text x="304.3" y="276.1">VDI 15 RECESS</text>
<text x="305" y="281.7">UL94-V0 ABS</text>
</g>
<g font-size="2.1">
<text x="25" y="267.5">-</text>
<text x="35.9" y="267.5">-</text>
<text x="46.2" y="267.2">-</text>
<text x="116" y="267.2">-</text>
<text x="201.9" y="267.6">-</text>
<text x="222.8" y="267.6">-</text>
<text x="25" y="272">-</text>
<text x="35.9" y="272">-</text>
<text x="46.2" y="271.7">-</text>
<text x="116" y="271.7">-</text>
<text x="201.8" y="271.6">-</text>
<text x="222.7" y="271.6">-</text>
<text x="24.2" y="281.2">05</text>
<text x="25" y="276.7">-</text>
<text x="32.2" y="281.2">15.01.20</text>
<text x="35.9" y="276.7">-</text>
<text x="46.2" y="276.7">-</text>
<text x="46.2" y="280.9">-</text>
<text x="102.4" y="280.9">FIRST PRODUCITON RELEASE</text>
<text x="116" y="276.4">-</text>
<text x="196" y="281">S.HARDINGE</text>
<text x="201.8" y="276.2">-</text>
<text x="217.7" y="280.8">I.PAGANO</text>
<text x="222.7" y="276.4">-</text>
<text x="254" y="277.3">www.CamdenBoss.com</text>
<text x="20.7" y="285.9">REVISION</text>
</g>
<g font-size="2">
<text x="330.5" y="267.7">DEBURR AND BREAK SHARP EDGES</text>
<text x="369.3" y="267.7">DO NOT SCALE DRAWING</text>
<text x="329.3" y="271.4">TITLE:</text>
<text x="232.2" y="281.7">DRAWING UNITS: MILLIMETERS</text>
<text x="268.9" y="281.7">PROJECTION</text>
<text x="329.3" y="281.2">DWG NO.</text>
<text x="397.8" y="277.2">SHEET 2 OF 3</text>
<text x="33.7" y="285.8">DATE</text>
<text x="43.7" y="285.8">ECR</text>
<text x="111.6" y="285.8">DESCRIPTION</text>
<text x="199.2" y="285.6">NAME</text>
<text x="218.7" y="285.6">CHK'D</text>
<text x="232.2" y="285.6">TOLERANCES: +/-0.2</text>
</g>
</svg>
